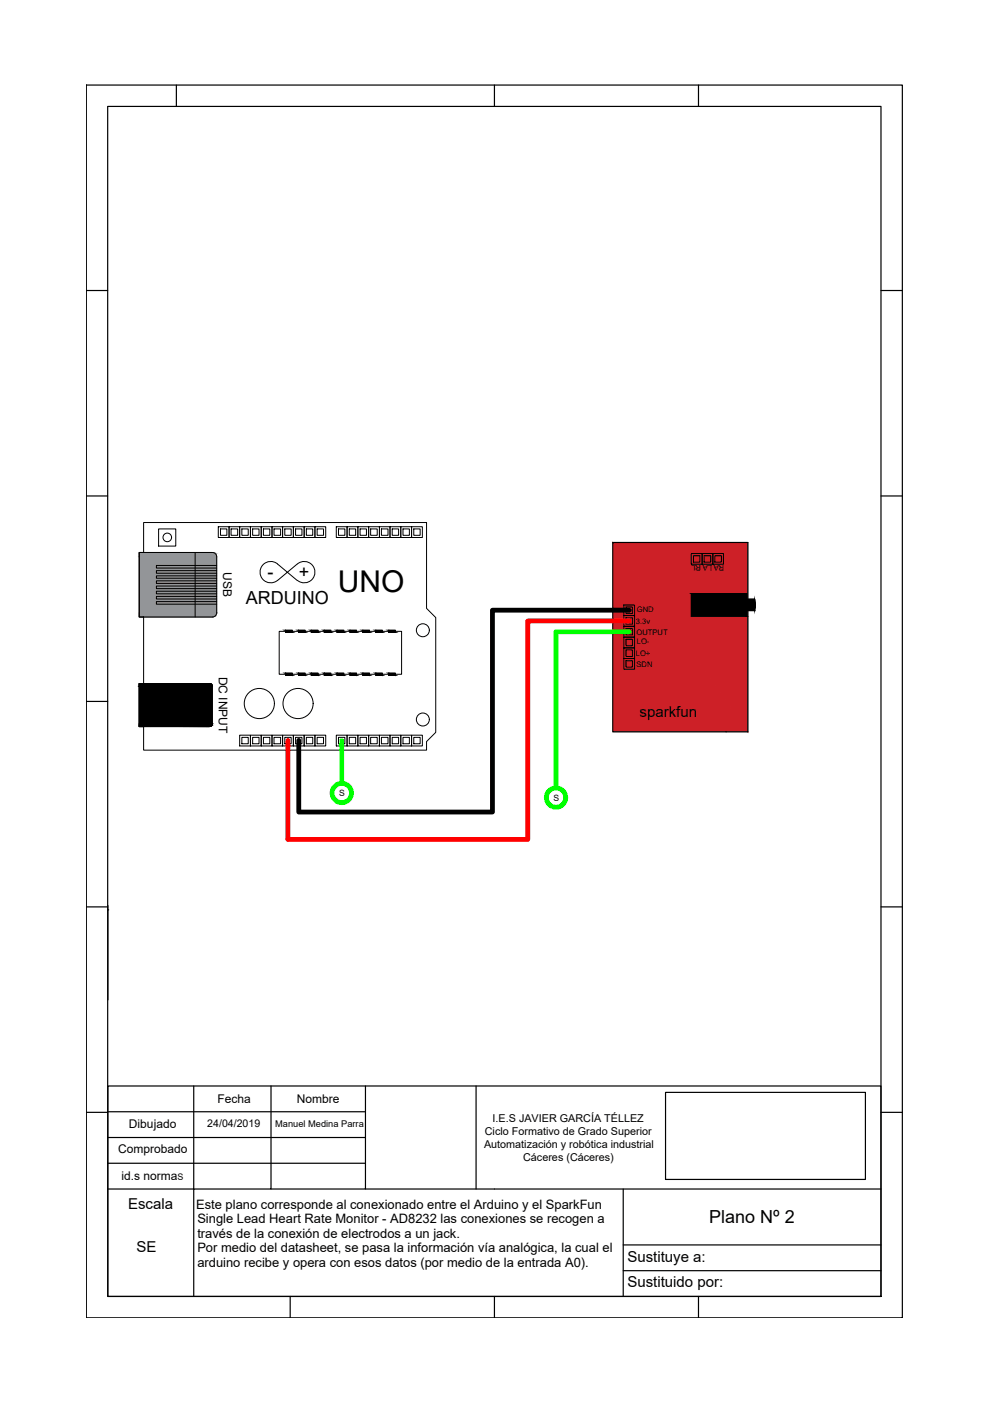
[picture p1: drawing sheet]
<svg xmlns="http://www.w3.org/2000/svg" width="210mm" height="297mm" viewBox="0 0 210 297" stroke-linecap="round" stroke-linejoin="round" font-family="sans-serif">
<!-- layer: 0 -->
<g fill="none" stroke="#000" stroke-width=".25">
<path d="M18.3 18h173v261.4h-173zM37.4 18v4.6M104.8 18v4.6M148.1 18v4.6M22.8 22.6h164v252.3h-164zM18.3 61.6h4.5M186.8 61.6h4.5M18.3 105.2h4.5M129.9 115h28.7v40.2h-28.7zM186.8 105.2h4.5M146.6 125.9h11.7v4.7h-11.7zM158.3 127l1.7 .1 .2 .9-.2 1.4-1.7 .1"/>
<path d="M18.3 148.7h4.5M30.5 144.9h-1v9.2h1M18.3 192.3h4.5M22.8 192.9h.1M22.9 192v20M186.8 192.3h4.5M18.3 235.8h4.5M22.8 235.7h54.7M22.9 230.3h163.9v44.6h-163.9zM41.1 230.3v21.8h-18.2M57.5 230.3v21.8h-16.4v22.8M77.5 230.3v21.8h-20"/>
<path d="M100.9 230.3v21.8M141.1 231.6h42.4v18.5h-42.4zM186.8 235.8h4.5M22.9 241.2h54.6M22.9 246.6h54.6M77.5 252.1h109.3M132.1 252.1v22.8M61.5 274.9v4.5M104.8 274.9v4.5M132.1 263.9h54.7M132.1 269.4h54.7M148.1 274.9v4.5"/>
</g>
<g fill="#939598" stroke="#939598" stroke-width=".21">
<path d="M29.5 117.1l15.7 .1zM29.5 117.1l15.7 .1z"/>
<path d="M29.5 117.2h15.8zM29.5 117.2h15.8z"/>
<path d="M29.5 117.2l16 .1zM29.5 117.2l16 .1z"/>
<path d="M29.5 117.3h16.1zM29.5 117.3h16.1z"/>
<path d="M29.5 117.3l16.2 .2-.1-.2zM29.5 117.3l16.2 .2h-16.2z"/>
<path d="M29.5 117.5l16.3 .1-.1-.1zM29.5 117.5l16.3 .1h-16.3z"/>
<path d="M29.5 117.6l16.4 .1-.1-.1zM29.5 117.6l16.4 .1h-16.4z"/>
<path d="M29.5 117.7l16.4 .2v-.2zM29.5 117.7l16.4 .2h-16.4z"/>
<path d="M29.5 117.9l16.4 .2v-.2zM29.5 117.9l16.4 .2h-16.4z"/>
<path d="M29.5 118.1l16.4 11.8v-11.8zM29.5 118.1l16.4 11.8h-16.4z"/>
<path d="M29.5 129.9l16.4 .1v-.1zM29.5 129.9l16.4 .1h-16.4z"/>
<path d="M29.5 130l16.4 .2v-.2zM29.5 130l16.4 .2h-16.4z"/>
<path d="M29.5 130.2l16.3 .1 .1-.1zM29.5 130.2l16.3 .1h-16.3z"/>
<path d="M29.5 130.3l16.2 .2 .1-.2zM29.5 130.3l16.2 .2h-16.2z"/>
<path d="M29.5 130.5l16.1 .1 .1-.1zM29.5 130.5l16.1 .1h-16.1z"/>
<path d="M29.5 130.6h16.1zM29.5 130.6l16 .1z"/>
<path d="M29.5 130.7h16zM29.5 130.7l15.8 .1z"/>
<path d="M29.5 130.8h15.8zM29.5 130.8h15.7z"/>
<path d="M29.5 130.8h15.5zM29.5 130.8h15.7z"/>
</g>
<g fill="none" stroke="#000" stroke-width=".21">
<path d="M30.5 110.8h59.9v18.2l2 1.9v24.4l-2 1.9v1.8h-59.9v-4.9h-1v-9.2h1v-14.1h-1v-13.7h1zM33.6 112.1h3.7v3.7h-3.7zM41.4 117.1v13.7M45 117.1h-15.5v13.7h15.5M45 117.1a.91 .91 0 0 1 .9 1v11.8a.91 .91 0 0 1-.9 .9M45.9 119.9h-12.7v.5h12.7M46.3 111.7h2.3v2.3h-2.3zM46.8 112.1h1.3v1.4h-1.3zM48.6 111.7h2.2v2.3h-2.2zM49 112.1h1.4v1.4h-1.4zM50.8 111.7h2.3v2.3h-2.3zM51.3 112.1h1.3v1.4h-1.3z"/>
<path d="M53.1 111.7h2.3v2.3h-2.3zM53.6 112.1h1.3v1.4h-1.3zM55.4 111.7h2.3v2.3h-2.3zM55.9 112.1h1.3v1.4h-1.3zM57.7 111.7h2.2v2.3h-2.2zM58.1 112.1h1.4v1.4h-1.4zM59.9 111.7h2.3v2.3h-2.3zM60.4 112.1h1.3v1.4h-1.3zM62.2 111.7h2.3v2.3h-2.3zM62.7 112.1h1.3v1.4h-1.3zM63 119.6l-2.1 1.7 2.1 1.8M63.1 119.6a2.26 2.26 0 0 1 3.1 .2 2.26 2.26 0 0 1 0 3.1 2.26 2.26 0 0 1-3.1 .1"/>
<path d="M64.5 111.7h2.3v2.3h-2.3zM65 112.1h1.3v1.4h-1.3zM66.8 111.7h2.3v2.3h-2.3zM67.2 112.1h1.4v1.4h-1.4zM71.3 111.7h2.3v2.3h-2.3zM71.8 112.1h1.3v1.4h-1.3zM73.6 111.7h2.3v2.3h-2.3zM74.1 112.1h1.3v1.4h-1.3zM75.9 111.7h2.3v2.3h-2.3zM76.3 112.1h1.4v1.4h-1.4zM78.2 111.7h2.2v2.3h-2.2zM78.6 112.1h1.4v1.4h-1.4z"/>
<path d="M80.4 111.7h2.3v2.3h-2.3zM80.9 112.1h1.4v1.4h-1.4zM82.7 111.7h2.3v2.3h-2.3zM83.2 112.1h1.3v1.4h-1.3zM85 111.7h2.3v2.3h-2.3zM85.4 112.1h1.4v1.4h-1.4zM87.3 111.7h2.2v2.3h-2.2zM87.7 112.1h1.4v1.4h-1.4zM146.6 117.3h2.3v2.3h-2.3zM147 117.8h1.4v1.4h-1.4zM148.9 117.3h2.2v2.3h-2.2zM149.3 117.8h1.4v1.4h-1.4z"/>
<path d="M151.1 117.3h2.3v2.3h-2.3zM151.6 117.8h1.4v1.4h-1.4zM45.9 121h-12.7v.5h12.7M45.9 122.1h-12.7v.5h12.7M45.9 123.1h-12.7v.6h12.7M45.9 124.2h-12.7v.6h12.7M45.9 125.3h-12.7v.6h12.7M45.9 126.4h-12.7v.6h12.7M45.9 127.6h-12.7v.5h12.7M58.9 123a2.26 2.26 0 0 1-3.2-.1 2.26 2.26 0 0 1 0-3.1 2.26 2.26 0 0 1 3.2-.2l2 1.7-2 1.8M60.6 133.9h-1.4v9.1h1.4M60.6 133.6h1.3v.5h-1.3z"/>
<path d="M61.9 133.9h1.4M63.3 133.6h1.4v.5h-1.4zM64.7 133.9h1.3M66 133.6h1.4v.5h-1.4zM67.4 133.9h1.4M68.8 133.6h1.3v.5h-1.3zM70.1 133.9h1.4M71.5 133.6h1.4v.5h-1.4zM72.9 133.9h1.3M74.2 133.6h1.4v.5h-1.4zM75.6 133.9h1.3M76.9 133.6h1.4v.5h-1.4z"/>
<path d="M78.3 133.9h1.4M79.7 133.6h1.3v.5h-1.3zM81 133.9h1.4M82.4 133.6h1.4v.5h-1.4zM83.8 133.9h1.3v9.1h-1.3M132.3 135.1h2.2v2.3h-2.2zM132.3 137.4h2.2v2.2h-2.2zM132.3 139.6h2.2v2.3h-2.2zM132.3 128.3h2.2v2.2h-2.2zM132.3 130.5h2.2v2.3h-2.2zM132.3 132.8h2.2v2.3h-2.2zM132.7 135.6h1.4v1.3h-1.4z"/>
<path d="M132.7 137.8h1.4v1.4h-1.4zM132.7 128.7h1.4v1.4h-1.4zM132.7 131h1.4v1.3h-1.4zM132.7 133.3h1.4v1.3h-1.4zM30.5 144.9h13.9M32 144.9v9.2M42 144.9v9.2M44.4 144.9a.61 .61 0 0 1 .7 .6M45 145.5v7.9M45.1 153.4a.61 .61 0 0 1-.7 .6l-13.9 .1M50.8 155.9h2.3v2.3h-2.3zM51.3 156.3h1.3v1.4h-1.3z"/>
<path d="M53.1 155.9h2.3v2.3h-2.3zM53.6 156.3h1.3v1.4h-1.3zM55.4 155.9h2.3v2.3h-2.3zM55.9 156.3h1.3v1.4h-1.3zM57.7 155.9h2.2v2.3h-2.2zM58.1 156.3h1.4v1.4h-1.4zM59.9 155.9h2.3v2.3h-2.3zM60.4 156.3h1.3v1.4h-1.3zM60.6 142.7h1.3v.5h-1.3zM61.9 143h1.4M62.2 155.9h2.3v2.3h-2.3zM62.7 156.3h1.3v1.4h-1.3z"/>
<path d="M63.3 142.7h1.4v.5h-1.4zM64.5 155.9h2.3v2.3h-2.3zM64.7 143h1.3M65 156.3h1.3v1.4h-1.3zM66 142.7h1.4v.5h-1.4zM66.8 155.9h2.3v2.3h-2.3zM67.2 156.3h1.4v1.4h-1.4zM67.4 143h1.4M68.8 142.7h1.3v.5h-1.3zM70.1 143h1.4M71.3 155.9h2.3v2.3h-2.3zM71.5 142.7h1.4v.5h-1.4z"/>
<path d="M71.8 156.3h1.3v1.4h-1.3zM72.9 143h1.3M73.6 155.9h2.3v2.3h-2.3zM74.1 156.3h1.3v1.4h-1.3zM74.2 142.7h1.4v.5h-1.4zM75.6 143h1.3M75.9 155.9h2.3v2.3h-2.3zM76.3 156.3h1.4v1.4h-1.4zM76.9 142.7h1.4v.5h-1.4zM78.2 155.9h2.2v2.3h-2.2zM78.3 143h1.4M78.6 156.3h1.4v1.4h-1.4z"/>
<path d="M79.7 142.7h1.3v.5h-1.3zM80.4 155.9h2.3v2.3h-2.3zM80.9 156.3h1.4v1.4h-1.4zM81 143h1.4M82.4 142.7h1.4v.5h-1.4zM82.7 155.9h2.3v2.3h-2.3zM83.2 156.3h1.3v1.4h-1.3zM85 155.9h2.3v2.3h-2.3zM85.4 156.3h1.4v1.4h-1.4zM87.3 155.9h2.2v2.3h-2.2zM87.7 156.3h1.4v1.4h-1.4zM132.7 140.1h1.4v1.3h-1.4z"/>
<circle cx="35.5" cy="113.9" r=".91"/>
<circle cx="89.7" cy="133.6" r="1.38"/>
<circle cx="55" cy="149.2" r="3.2"/>
<circle cx="63.2" cy="149.2" r="3.2"/>
<circle cx="89.7" cy="152.5" r="1.38"/>
</g>
<g fill="#000" stroke="#000" stroke-width=".21">
<path d="M159.9 128.3h.2v.4zM160 127l.1 .8h-.2zM44.5 144.9h.1zM44.5 154h.1zM44.7 145l.1 .1zM44.8 145.1l.1 .1zM44.8 153.9l-.1 .1zM45 153.6l-.1 .2zM45 145.4v.1zM45 153.4v.1z"/>
<path d="M60.6 133.6l1.3 .5v-.5zM60.6 133.6l1.3 .5h-1.3z"/>
<path d="M60.6 133.6l1.3 .5v-.5zM60.6 133.6l1.3 .5h-1.3z"/>
<path d="M63.3 133.6l1.4 .5v-.5zM63.3 133.6l1.4 .5h-1.4z"/>
<path d="M63.3 133.6l1.4 .5v-.5zM63.3 133.6l1.4 .5h-1.4z"/>
<path d="M66 133.6l1.4 .5v-.5zM66 133.6l1.4 .5h-1.4z"/>
<path d="M66 133.6l1.4 .5v-.5zM66 133.6l1.4 .5h-1.4z"/>
<path d="M68.8 133.6l1.3 .5v-.5zM68.8 133.6l1.3 .5h-1.3z"/>
<path d="M68.8 133.6l1.3 .5v-.5zM68.8 133.6l1.3 .5h-1.3z"/>
<path d="M71.5 133.6l1.4 .5v-.5zM71.5 133.6l1.4 .5h-1.4z"/>
<path d="M71.5 133.6l1.4 .5v-.5zM71.5 133.6l1.4 .5h-1.4z"/>
<path d="M74.2 133.6l1.4 .5v-.5zM74.2 133.6l1.4 .5h-1.4z"/>
<path d="M74.2 133.6l1.4 .5v-.5zM74.2 133.6l1.4 .5h-1.4z"/>
<path d="M76.9 133.6l1.4 .5v-.5zM76.9 133.6l1.4 .5h-1.4z"/>
<path d="M76.9 133.6l1.4 .5v-.5zM76.9 133.6l1.4 .5h-1.4z"/>
<path d="M79.7 133.6l1.3 .5v-.5zM79.7 133.6l1.3 .5h-1.3z"/>
<path d="M79.7 133.6l1.3 .5v-.5zM79.7 133.6l1.3 .5h-1.3z"/>
<path d="M82.4 133.6l1.4 .5v-.5zM82.4 133.6l1.4 .5h-1.4z"/>
<path d="M82.4 133.6l1.4 .5v-.5zM82.4 133.6l1.4 .5h-1.4z"/>
<path d="M146.6 125.9l11.7 4.7v-4.7zM146.6 125.9l11.7 4.7h-11.7z"/>
<path d="M159.9 128.3v.4h.2zM159.9 128.7h.2l-.1 .8z"/>
<path d="M158.3 128.3l1.7 1.2-.1-1.2zM158.3 128.3l1.7 1.2h-1.7z"/>
<path d="M158.3 127l1.6 1.3 .1-1.3zM158.3 127l1.6 1.3h-1.6z"/>
<path d="M159.9 127.8l.2 .5v-.5zM159.9 127.8l.2 .5h-.2z"/>
<path d="M29.5 144.9h15zM29.5 144.9h15z"/>
<path d="M29.5 154h15zM29.5 154h15.1z"/>
<path d="M29.5 154h15zM29.5 154l14.9 .1z"/>
<path d="M29.5 144.9h15.1zM29.5 144.9h15.1z"/>
<path d="M29.5 144.9l15.2 .1zM29.5 144.9l15.2 .1z"/>
<path d="M29.5 145l15.3 .1zM29.5 145l15.3 .1z"/>
<path d="M29.5 154h15.2zM29.5 154h15.1z"/>
<path d="M29.5 145.1l15.4 .1zM29.5 145.1l15.4 .1z"/>
<path d="M29.5 153.9h15.3zM29.5 153.9l15.2 .1z"/>
<path d="M29.5 145.2h15.4zM29.5 145.2h15.4z"/>
<path d="M29.5 153.8h15.4zM29.5 153.8l15.3 .1z"/>
<path d="M29.5 145.2l15.5 .1zM29.5 145.2l15.5 .1z"/>
<path d="M29.5 153.8h15.4zM29.5 153.8h15.4z"/>
<path d="M29.5 145.3l15.5 .1zM29.5 145.3l15.5 .1z"/>
<path d="M29.5 153.6l15.4 .2 .1-.2zM29.5 153.6l15.4 .2h-15.4z"/>
<path d="M29.5 145.4l15.5 .1v-.1zM29.5 145.4l15.5 .1h-15.5z"/>
<path d="M29.5 145.5l15.5 7.9v-7.9zM29.5 145.5l15.5 7.9h-15.5z"/>
<path d="M29.5 153.4l15.5 .1v-.1zM29.5 153.4l15.5 .1h-15.5z"/>
<path d="M29.5 153.5h15.5zM29.5 153.5l15.5 .1z"/>
<path d="M60.6 142.7l1.3 .5v-.5zM60.6 142.7l1.3 .5h-1.3z"/>
<path d="M60.6 142.7l1.3 .5v-.5zM60.6 142.7l1.3 .5h-1.3z"/>
<path d="M63.3 142.7l1.4 .5v-.5zM63.3 142.7l1.4 .5h-1.4z"/>
<path d="M63.3 142.7l1.4 .5v-.5zM63.3 142.7l1.4 .5h-1.4z"/>
<path d="M66 142.7l1.4 .5v-.5zM66 142.7l1.4 .5h-1.4z"/>
<path d="M66 142.7l1.4 .5v-.5zM66 142.7l1.4 .5h-1.4z"/>
<path d="M68.8 142.7l1.3 .5v-.5zM68.8 142.7l1.3 .5h-1.3z"/>
<path d="M68.8 142.7l1.3 .5v-.5zM68.8 142.7l1.3 .5h-1.3z"/>
<path d="M71.5 142.7l1.4 .5v-.5zM71.5 142.7l1.4 .5h-1.4z"/>
<path d="M71.5 142.7l1.4 .5v-.5zM71.5 142.7l1.4 .5h-1.4z"/>
<path d="M74.2 142.7l1.4 .5v-.5zM74.2 142.7l1.4 .5h-1.4z"/>
<path d="M74.2 142.7l1.4 .5v-.5zM74.2 142.7l1.4 .5h-1.4z"/>
<path d="M76.9 142.7l1.4 .5v-.5zM76.9 142.7l1.4 .5h-1.4z"/>
<path d="M76.9 142.7l1.4 .5v-.5zM76.9 142.7l1.4 .5h-1.4z"/>
<path d="M79.7 142.7l1.3 .5v-.5zM79.7 142.7l1.3 .5h-1.3z"/>
<path d="M79.7 142.7l1.3 .5v-.5zM79.7 142.7l1.3 .5h-1.3z"/>
<path d="M82.4 142.7l1.4 .5v-.5zM82.4 142.7l1.4 .5h-1.4z"/>
<path d="M82.4 142.7l1.4 .5v-.5zM82.4 142.7l1.4 .5h-1.4z"/>
</g>
<path d="M129.9 115l28.7 40.2v-40.2zM129.9 115l28.7 40.2h-28.7z" fill="#cd2027" stroke="#cd2027" stroke-width=".21"/>
<path d="M133.4 131.7h-21.5v46.3h-50.8v-21" fill="none" stroke="#f00" stroke-width="1"/>
<path d="M133.4 129.4h-29v42.8h-41.1v-15.2" fill="none" stroke="#000" stroke-width="1"/>
<g fill="none" stroke="#0f0" stroke-width="1">
<path d="M133.4 133.9h-15.5v33.1M72.4 157v9.1"/>
<circle cx="72.5" cy="168.1" r="2.05"/>
<circle cx="117.9" cy="169.1" r="2.05"/>
</g>
<text font-size="6.4" x="71.6" y="125.5">UNO</text>
<g font-size="3.8">
<text x="56.7" y="122.5">-</text>
<text x="63.4" y="122.5">+</text>
<text x="52.1" y="128.1">ARDUINO</text>
<text x="150.3" y="259.4">Plano Nº 2</text>
</g>
<g font-size="3.2">
<text x="135.6" y="151.9">sparkfun</text>
<text x="27.1" y="256.3">Escala</text>
<text x="29" y="265.4">SE</text>
<text x="133" y="267.5">Sustituye a:</text>
<text x="133" y="273">Sustituido por:</text>
</g>
<g font-size="2.7">
<text x="41.6" y="256.3">Este plano corresponde al conexionado entre el Arduino y el SparkFun</text>
<text x="41.8" y="259.4">Single Lead Heart Rate Monitor - AD8232 las conexiones se recogen a</text>
<text x="41.8" y="262.4">través de la conexión de electrodos a un jack.</text>
<text x="41.8" y="265.5">Por medio del datasheet, se pasa la información vía analógica, la cual el</text>
<text x="41.8" y="268.6">arduino recibe y opera con esos datos (por medio de la entrada A0).</text>
</g>
<g font-size="2.5">
<text x="47.3" y="121.4" transform="rotate(90 47.3 121.4)">USB</text>
<text x="46.4" y="143.5" transform="rotate(90 46.4 143.5)">DC INPUT</text>
<text x="46.1" y="233.8">Fecha</text>
<text x="62.9" y="233.8">Nombre</text>
<text x="27.3" y="239.1">Dibujado</text>
<text x="25" y="244.6">Comprobado</text>
<text x="25.8" y="250.3">id.s norma</text>
</g>
<g font-size="2.3">
<text x="104.5" y="237.9">I.E.S JAVIER GARCÍA TÉLLEZ</text>
<text x="102.6" y="243.4">Automatización y robótica industrial</text>
<text x="102.8" y="240.6">Ciclo Formativo de Grado Superior</text>
<text x="110.9" y="246.1">Cáceres (Cáceres)</text>
</g>
<text font-size="2.2" x="44" y="238.9">24/04/2019</text>
<text font-size="2" x="58.3" y="238.8">Manuel Medina Parra</text>
<text font-size="1.9" x="37.6" y="250.3">S</text>
<g font-size="1.8">
<text x="71.9" y="168.8">S</text>
<text x="117.3" y="169.8">S</text>
</g>
<g font-size="1.6">
<text x="153.6" y="119.8" transform="rotate(-180 153.6 119.8)">RA LA RL</text>
<text x="135" y="129.8">GND</text>
<text x="134.8" y="132.3">3.3v</text>
<text x="134.9" y="134.6">OUTPUT</text>
<text x="135" y="136.6">LO-</text>
<text x="134.8" y="139.1">LO+</text>
<text x="134.9" y="141.4">SDN</text>
</g>
</svg>
